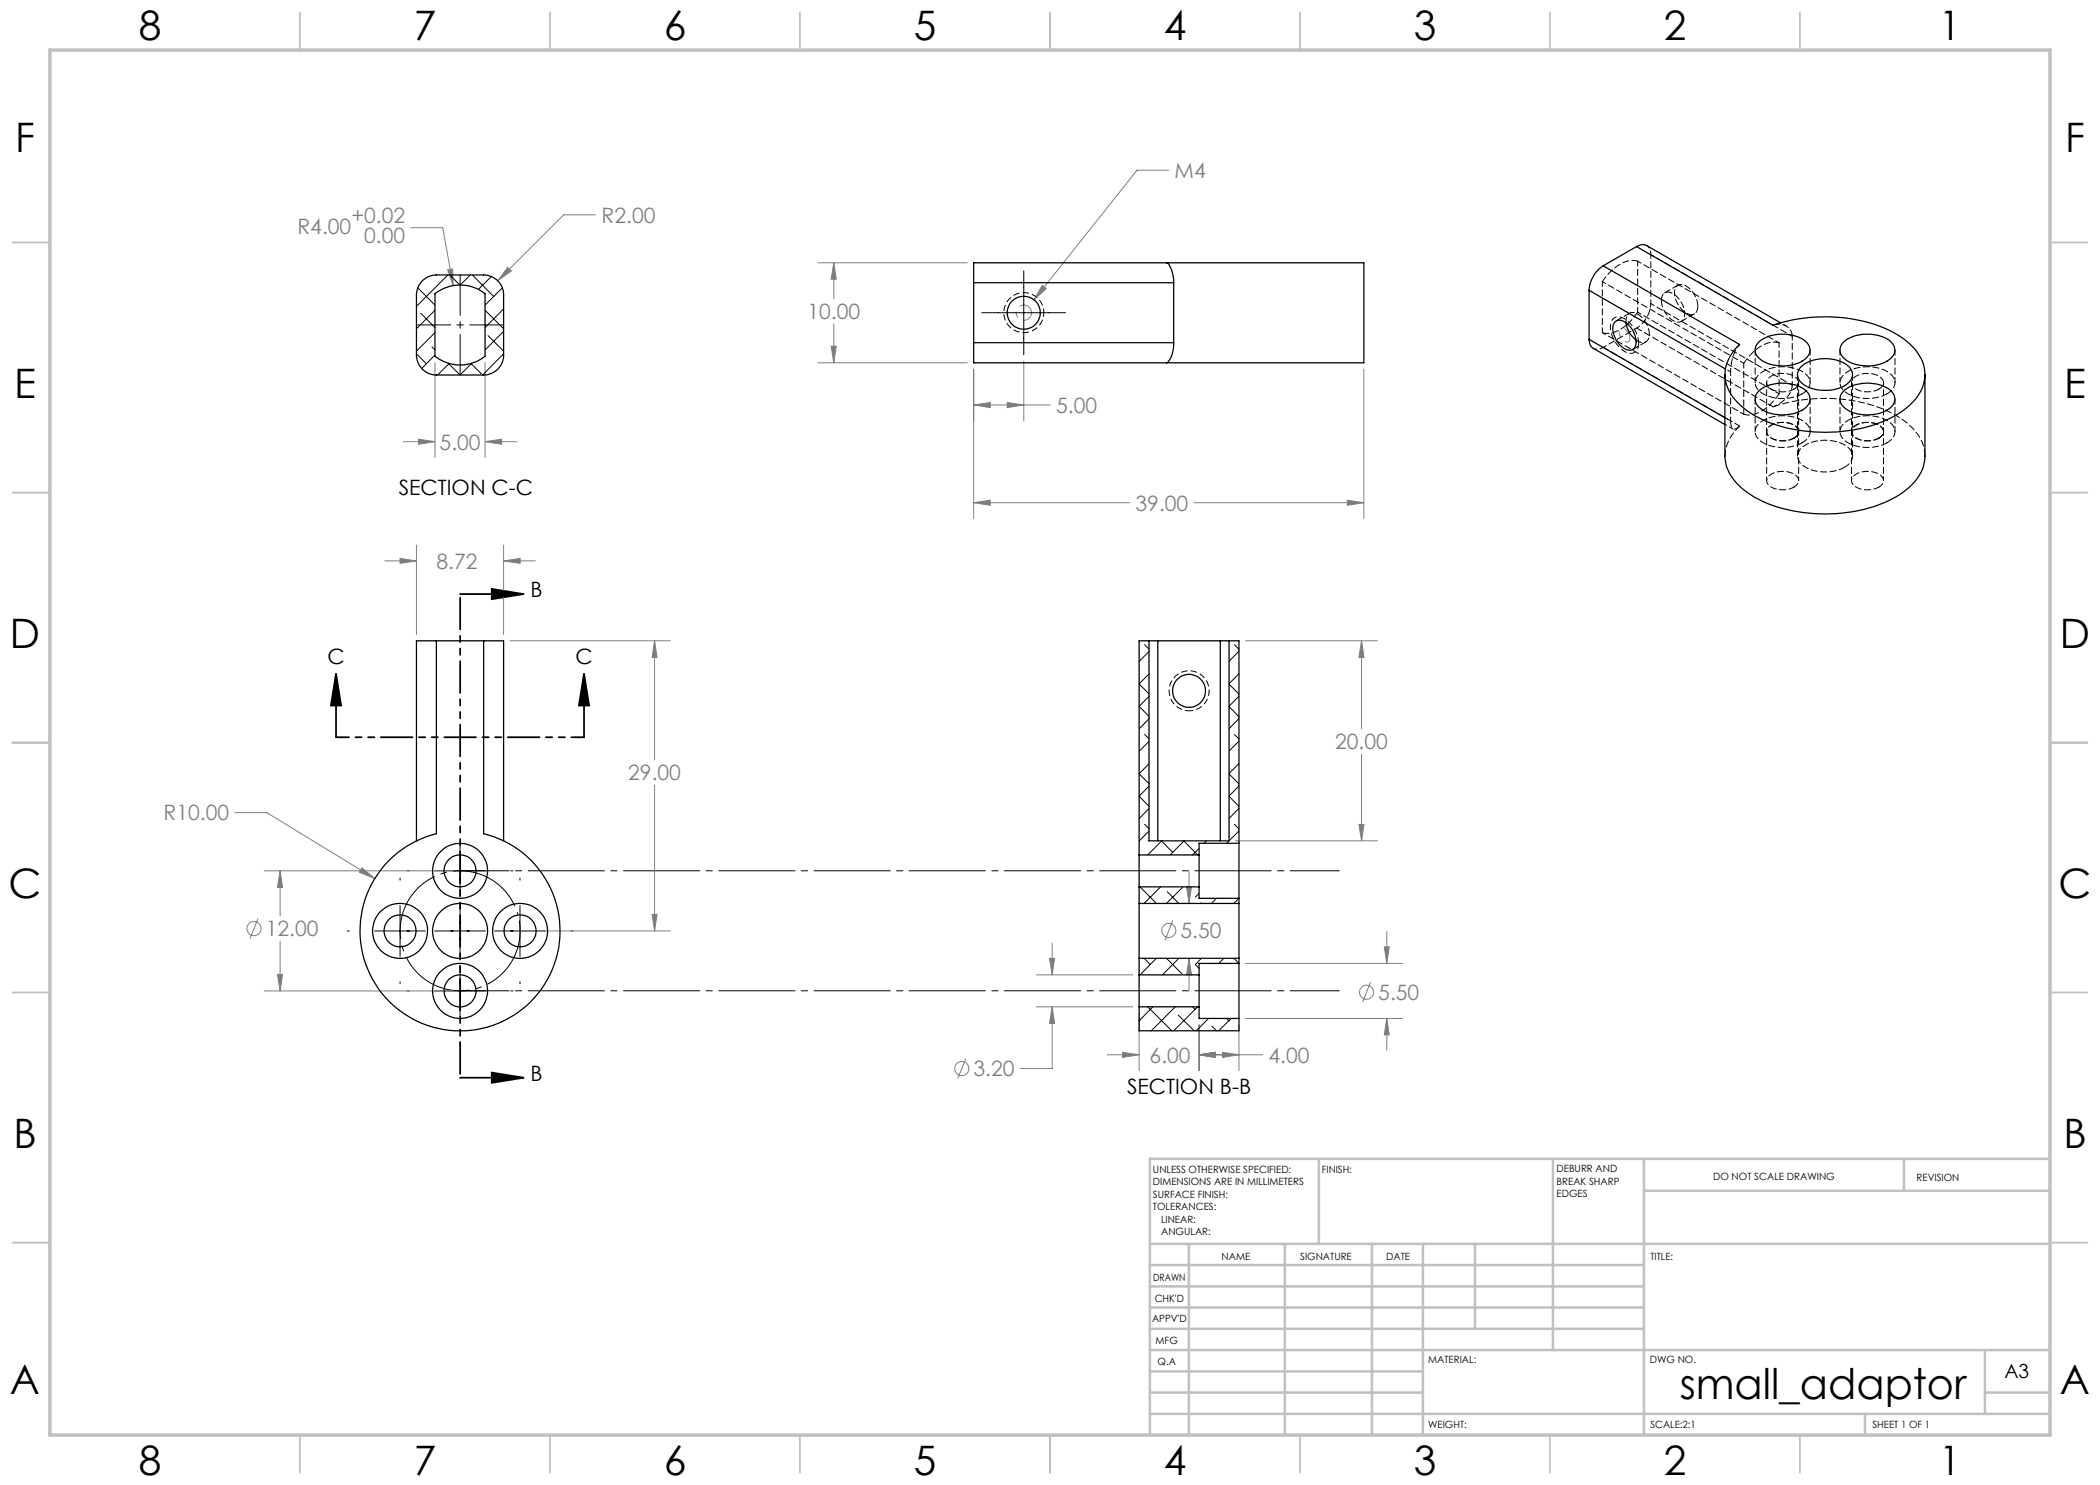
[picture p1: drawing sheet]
<svg xmlns="http://www.w3.org/2000/svg" width="420mm" height="297mm" viewBox="0 0 420 297" stroke-linecap="round" stroke-linejoin="round" font-family="sans-serif">
<g fill="none" stroke="#808080" stroke-width=".2">
<path d="M233.8 34h-6.4l-20.6 26M82.2 45.5h6.3l2.1 11.6M89.5 54l1-.2 .1 3.3zM101.5 53.5l.8 .7-2.7 2zM119.1 43h-6.4l-13.1 13.2M163.6 52.6h29.9M166.8 52.6l.5 3.2h-1.1zM166.8 52.6v7.1M208.5 57.1l.8 .6-2.5 2.3zM87 72.5v19M97 72.5v19M163.6 72.6h29.9"/>
<path d="M166.2 69.2h1.1l-.5 3.4zM166.8 64.8v7.8M194.7 73.8v29.9M204.8 72.2v12M272.8 73.8v29.9M80.6 88.3h6.4M83.7 87.8l3.3 .5-3.3 .6zM97 88.3l3.3-.5v1.1zM97 88.3h6.4M194.7 81l3.3-.5v1zM194.7 81h15.3M201.4 80.5l3.4 .5-3.4 .5z"/>
<path d="M76.9 112.2h6.4M80 111.7l3.3 .5-3.3 .5zM83.3 109v17.9M100.7 112.2l3.3-.5v1zM100.7 109v17.9M100.7 112.2h6.4M194.7 100.5l3.3-.5v1.1zM194.7 100.5h31.2M238.8 100.5h34M269.5 100l3.3 .5-3.3 .6zM102 128.2h32.1M130.9 128.2l.5 3.3h-1z"/>
<path d="M130.9 128.2v23.8M249.1 128.2h26.4M272.3 128.2l.5 3.3h-1zM272.3 128.2v17.6M130.9 157v29.2M272.3 150.8v17.4M47 162.5h6.3l21.7 13.2M52.8 174.2h37.9M56 174.2l.5 3.3h-1zM56 174.2v9M72.4 173.6l2.6 2.1-3.1-1.3zM237.3 177.4h1l-.5 3.3z"/>
<path d="M237.8 174.3v6.4M247.1 168.2h28.4M271.8 164.9h1l-.5 3.3zM51.6 183.7l-1.6 4M52.8 198.2h37.9M55.5 194.9h1l-.5 3.3zM56 188.2v10M103.9 186.2h30.2M130.4 182.9h1l-.5 3.3zM207.3 195h19.3M209.9 191.7h1l-.5 3.3zM210.4 188.6v6.4"/>
<path d="M234.6 184.1l-1.6 4M237.8 191.7l.5 3.3h-1zM237.8 191.7v6.3M249.1 192.7h31.4M274.1 196.4l-1.6 4M276.9 189.4h.9l-.4 3.3zM277.4 186.3v6.4M193.2 211.7l-1.6 4M207.3 201.4h19.3M210.4 201.4l.5 3.3h-1zM210.4 201.4v12.3h-6.3M221.5 211h6.3"/>
<path d="M224.5 210.5l3.3 .5-3.3 .5zM227.8 202.6v11.5M239.8 211l3.3-.5v1zM239.8 205v9.1M239.8 211h12.7M244.5 210.5l3.3 .5-3.3 .5zM247.8 205v9.1M249.1 203.7h31.4M277.4 203.7l.4 3.3h-.9zM277.4 203.7v6.3"/>
<circle cx="50.8" cy="185.7" r="1.42"/>
<circle cx="233.8" cy="186.1" r="1.41"/>
<circle cx="273.3" cy="198.4" r="1.4"/>
<circle cx="192.4" cy="213.7" r="1.41"/>
</g>
<path d="M92 118.8h12.7M98.4 117.8l6.3 1-6.3 1zM67.2 134.8l1 6.3h-2zM67.2 134.8v12.7M116.8 134.8l1 6.3h-2zM116.8 134.8v12.7M92 215.5h12.7M98.4 214.5l6.3 1-6.3 1.1z" fill="none" stroke="#000" stroke-width=".35"/>
<path d="M103.5 182.7a12 12 0 0 0-20-5 12 12 0 0 0 5.2 20 12 12 0 0 0 15.1-14.1l-.3-.9" fill="none" stroke="#000" stroke-width=".2" stroke-dasharray="15.2 1.3 1.3 1.3" stroke-dashoffset="-1.5" stroke-linecap="butt"/>
<path d="M206.2 62.1a1.53 1.53 0 0 0-2.5-.7 1.53 1.53 0 0 0 .6 2.6 1.53 1.53 0 0 0 2-1.7l-.1-.2" fill="none" stroke="#808080" stroke-width=".2" stroke-dasharray="15.2 1.3 1.3 1.3" stroke-dashoffset="12.3" stroke-linecap="butt"/>
<path d="M325.9 67.3a1.66 1.66 0 0 0-1.8-1.6 1.87 1.87 0 0 0 .9 2.6 .73 .73 0 0 0 .9-.2 .73 .73 0 0 0 0-.8" fill="none" stroke="#808080" stroke-width=".2" stroke-dasharray="15.2 1.3 1.3 1.3" stroke-dashoffset="13.3" stroke-linecap="butt"/>
<path d="M208.8 62.5a4 4 0 0 1-5.9 3.5 4 4 0 0 1-.3-6.8 4 4 0 0 1 6.2 3v.3M237.8 142.2a4 4 0 0 1-3.5-6 4 4 0 0 1 6.9-.2 4 4 0 0 1-3.1 6.1l-.3 .1" fill="none" stroke="#000" stroke-width=".2" stroke-dasharray="1.3 .6" stroke-dashoffset=".5" stroke-linecap="butt"/>
<path d="M327.7 68.7a1.76 1.76 0 0 1-.9 1.8 1.76 1.76 0 0 1-2.1-.3 5.7 5.7 0 0 1-2.4-5.9 1.74 1.74 0 0 1 2.8-.4 6.3 6.3 0 0 1 2.6 4.8" fill="none" stroke="#000" stroke-width=".2" stroke-dasharray="1.3 .6" stroke-dashoffset=".1" stroke-linecap="butt"/>
<g fill="none" stroke="#000" stroke-width=".2">
<path d="M204.8 54.2v16.7M196.4 62.5h16.7M80 175.6v.4M81.4 174.2h.4M86.9 174.2h10.2M92 163.6v.4M92 169.1v10.1M102.2 174.2h.4M104 175.6v.4M69.4 186.2h.4M74.9 186.2h10.2M80 181.1v10.2"/>
<path d="M80 196.4v.3M81.4 198.2h.4M86.9 186.2h10.2M86.9 198.2h10.2M92 181.1v10.2M92 193.1v10.2M98.9 186.2h10.2M102.2 198.2h.4M104 181.1v10.2M104 196.4v.3M114.2 186.2h.4M92 208.3v.5"/>
</g>
<path d="M92 118.8v96.7" fill="none" stroke="#000" stroke-width=".35" stroke-dasharray="6.3 1.3 1.3 1.3 1.3 1.3" stroke-dashoffset="-.7"/>
<path d="M116.8 147.5h-49.6" fill="none" stroke="#000" stroke-width=".35" stroke-dasharray="6.3 1.3 1.3 1.3 1.3 1.3" stroke-dashoffset="3.8"/>
<path d="M92 174.2h175.8M92 198.2h175.8" fill="none" stroke="#000" stroke-width=".2" stroke-dasharray="15.2 1.3 1.3 1.3" stroke-dashoffset="5.4"/>
<path d="M92 55v20" fill="none" stroke="#000" stroke-width=".2" stroke-dasharray="15.2 1.3 1.3 1.3" stroke-dashoffset="7.1"/>
<path d="M83.3 65h17.4" fill="none" stroke="#000" stroke-width=".2" stroke-dasharray="15.2 1.3 1.3 1.3" stroke-dashoffset="8.4"/>
<g fill="none" stroke="#c0c0c0" stroke-width=".35">
<path d="M60 2.5v7.5M110 2.5v7.5M160 2.5v7.5M210 2.5v7.5M260 2.5v7.5M310 2.5v7.5M360 2.5v7.5M2.5 48.5h7.5M410 48.5h7.5M2.5 98.5h7.5M410 98.5h7.5M2.5 148.5h7.5"/>
<path d="M410 148.5h7.5M2.5 198.5h7.5M410 198.5h7.5M2.5 248.5h7.5M410 248.5h7.5M60 287v7.5M110 287v7.5M160 287v7.5M210 287v7.5M260 287v7.5M310 287v7.5M360 287v7.5"/>
</g>
<g fill="none" stroke="#c0c0c0" stroke-width=".5">
<path d="M263.8 231.8v17M310.6 231.8v38.2M328.8 231.8v55.2M328.8 238.2h81.2M380.8 231.8v6.4M410 231.8h-180v55.2M230 248.8h180M230 257.3h98.8M230 253h98.8M237.8 248.8v38.2M257 248.8v38.2M274.4 248.8v38.2"/>
<path d="M284.6 248.8v38.2M295 248.8v17M230 265.8h98.8M230 261.5h98.8M230 278.5h54.6M230 274.3h54.6M230 270h180M397 278.5h13M397 270v12.8M230 282.8h180M373 282.8v4.2"/>
</g>
<path d="M10 10h400v277h-400z" fill="none" stroke="#c0c0c0" stroke-width=".7"/>
<path d="M98.4 117.8l6.3 1-6.3 1zM98.4 214.5l6.3 1-6.3 1.1zM116.8 134.8l1 6.3h-2zM67.2 134.8l1 6.3h-2z" fill="#000"/>
<g fill="#808080">
<path d="M55.5 194.9h1l-.5 3.3zM56 174.2l.5 3.3h-1z"/>
<path d="M72.4 173.6l-.5 .8 3.1 1.3zM80 111.7l3.3 .5-3.3 .5zM100.7 112.2l3.3-.5v1zM130.9 128.2l.5 3.3h-1zM130.4 182.9h1l-.5 3.3zM269.5 100l3.3 .5-3.3 .6zM194.7 100.5l3.3-.5v1.1zM166.8 52.6l.5 3.2h-1.1zM166.2 69.2h1.1l-.5 3.4zM208.5 57.1l-1.7 2.9 2.5-2.3zM194.7 81l3.3-.5v1zM201.4 80.5l3.4 .5-3.4 .5zM272.3 128.2l.5 3.3h-1zM271.8 164.9h1l-.5 3.3zM276.9 189.4h.9l-.4 3.3zM277.4 203.7l.4 3.3h-.9zM210.4 201.4l.5 3.3h-1zM209.9 191.7h1l-.5 3.3zM224.5 210.5l3.3 .5-3.3 .5zM239.8 211l3.3-.5v1zM239.8 211l3.3-.5v1zM244.5 210.5l3.3 .5-3.3 .5zM237.3 177.4h1l-.5 3.3zM237.8 191.7l.5 3.3h-1zM89.5 54l1.1 3.1-.1-3.3zM83.7 87.8l3.3 .5-3.3 .6zM97 88.3l3.3-.5v1.1zM101.5 53.5l-1.9 2.7 2.7-2z"/>
</g>
<g fill="none" stroke="#000" stroke-width=".25">
<path d="M84.5 56.2a4.2 4.2 0 0 1 2.8-1.2h9.4a4 4 0 0 1 4 4v12a4 4 0 0 1-4 4h-9.4a4 4 0 0 1-4-4v-12a4.2 4.2 0 0 1 1.2-2.8zM87 58.8a8 8 0 0 1 10 0v12.5a8.1 8.1 0 0 1-10 0zM194.7 56.5v12M194.7 56.5h40M233.3 52.6a3.2 3.2 0 0 1 1.3 2.6l.1 1.3M233.3 52.6h39.5v20h-39.5M233.3 52.6h-38.6v3.9M234.7 56.5v12M317.8 58.1v9.8M317.8 58.1l27.3 15.7M320.6 53.2a6.4 6.4 0 0 0-2.8 4.9M327.3 49.3l27.3 15.7a32.2 32.2 0 0 1 23.8 1.4 11.9 11.9 0 0 1 6.3 6.6 8.1 8.1 0 0 1-3.4 8.6 25.7 25.7 0 0 1-15.1 4.8 28 28 0 0 1-16.7-4.2 9.3 9.3 0 0 1-4.5-7.2 8.6 8.6 0 0 1 2.9-6.1l-27.3-15.7"/>
<path d="M327.3 49.3l1.1-.4 .9 .2 26.8 15.5M327.3 49.3l-6.7 3.9M194.7 68.5v4.1h38.6M194.7 68.5h40M234.7 68.5a4.6 4.6 0 0 1-1.4 4.1M317.8 67.9l.2 1.1 .7 .7 26.3 15.2M317.8 67.9l27.2 15.6M322.9 64.5a1.51 1.51 0 0 1 2.1-.1 4.6 4.6 0 0 1 2 5 1.41 1.41 0 0 1-2.3 .2 4.7 4.7 0 0 1-1.9-4.9zM325.2 64.6a5.5 5.5 0 0 0 2 3.4M325.5 64.8l-.2 .2M345 74.9v16.3a8.8 8.8 0 0 0 3.8 6.8 25.9 25.9 0 0 0 15.2 4.8 27.8 27.8 0 0 0 16.6-4.3 9.2 9.2 0 0 0 4.4-7.3v-16.3M351.7 68.4a8 8 0 0 1 9.4-.2 2.19 2.19 0 0 1-.3 3.8 8.1 8.1 0 0 1-9-.4 2.08 2.08 0 0 1-.1-3.2z"/>
<path d="M351.7 78.2a7.8 7.8 0 0 1 9.7 .1 2.28 2.28 0 0 1-1 3.8 8.2 8.2 0 0 1-8.6-.6 2.08 2.08 0 0 1-.1-3.3zM360.2 73.3a7.8 7.8 0 0 1 9.7 .1 2.19 2.19 0 0 1-.6 3.5 8.2 8.2 0 0 1-9-.4 2.05 2.05 0 0 1-.1-3.2zM368.7 68.4a8 8 0 0 1 9.3-.2 2.19 2.19 0 0 1-.2 3.8 8.1 8.1 0 0 1-9-.4 2.08 2.08 0 0 1-.1-3.2zM368.7 78.2a7.8 7.8 0 0 1 9.6 .1 2.28 2.28 0 0 1-.9 3.8 8.2 8.2 0 0 1-8.6-.6 2.08 2.08 0 0 1-.1-3.3zM87.3 128.2h-4v40M87.3 128.2v38.6a20 20 0 0 0-11.8 30.7 20 20 0 0 0 33 0 20 20 0 0 0-11.8-30.7v-38.6M87.3 128.2h9.4M96.7 128.2h4v40M229.8 128.2h1.8M229.8 128.2h-2v42.8M229.8 128.2v40h16v-40M231.6 128.2h12.5"/>
<path d="M231.6 128.2v40M244.1 128.2h1.7M244.1 128.2v40M245.8 128.2h2v40.5M227.8 171v6.4M227.8 177.4v3.3M227.8 177.4h12M227.8 171h12M239.8 171v6.4M239.8 177.4v2.3h8M247.8 168.7v11M247.8 168.7h-8v2.3"/>
<path d="M247.8 179.7v1M227.8 180.7v11M227.8 195v6.4M227.8 191.7v3.3M227.8 191.7h20M227.8 180.7h20M227.8 195h12M239.8 195v6.4M247.8 180.7v11M247.8 192.7v11M247.8 192.7h-8v2.3M247.8 191.7v1"/>
<path d="M227.8 201.4h12M227.8 201.4v4.8h20v-2.5M239.8 201.4v2.3h8"/>
<circle cx="204.7" cy="62.6" r="3.3"/>
<circle cx="237.8" cy="138.2" r="3.3"/>
<circle cx="92" cy="174.2" r="5.5"/>
<circle cx="92" cy="174.2" r="3.2"/>
<circle cx="80" cy="186.2" r="5.5"/>
<circle cx="80" cy="186.2" r="3.2"/>
<circle cx="92" cy="198.2" r="5.5"/>
<circle cx="92" cy="186.2" r="5.5"/>
<circle cx="92" cy="198.2" r="3.2"/>
<circle cx="104" cy="186.2" r="3.2"/>
<circle cx="104" cy="186.2" r="5.5"/>
</g>
<path d="M325.3 65a5.5 5.5 0 0 1-4.8 1.5M332.3 60.1a1.45 1.45 0 0 1 .8-1.6 1.45 1.45 0 0 1 1.7 .3 4.6 4.6 0 0 1 1.9 4.9 1.43 1.43 0 0 1-2.3 .3 5.2 5.2 0 0 1-2.1-3.9M339.6 61.3a4.8 4.8 0 0 0-3.1-4.4 1.48 1.48 0 0 0-1.6 2 4.5 4.5 0 0 0 3.4 4 1.41 1.41 0 0 0 1.3-1.6M358.4 67.3a2.68 2.68 0 0 0-3.8-2.3M346.1 84.2l.1 .9a.76 .76 0 0 0 .5 .8 .76 .76 0 0 0 .9-.4l.3-.3M385 91.2a9.1 9.1 0 0 0-4.3-7.1 28.6 28.6 0 0 0-18.8-4.3l-3.3 .5-4 1.1" fill="none" stroke="#000" stroke-width=".2" stroke-dasharray="1.3 .6" stroke-dashoffset="-.1"/>
<g fill="none" stroke="#000" stroke-width=".2" stroke-dasharray="1.3 .6" stroke-dashoffset=".5">
<path d="M329.3 49.1l.7 .7 .2 1.1M330.2 50.9l28.2 16.4M330.2 50.9v9.8M320.7 69.5l-1.1 .3-.9-.1M346.1 74.4v9.8M347.9 68.9a8.2 8.2 0 0 0-1.8 5.5M348.7 72.6l-28.2-16.3M353.3 76.5v9.8M355.8 78.8l-28.3-16.4M355.8 68.6l-28.3-16.4M358.4 67.3v9.7M358.4 77l-28.2-16.3"/>
<path d="M370.3 76.5v9.8M348.7 82.8l-28.2-16.3M353.3 86.3v9.8M359.7 96.1v-9.8M359.7 86.3v-9.8M370.3 86.3v9.8M376.7 96.1v-9.8M376.7 86.3v-9.8"/>
</g>
<path d="M354.6 81.4a5.6 5.6 0 0 0 3.8-4.4" fill="none" stroke="#000" stroke-width=".2" stroke-dasharray="1.3 .6" stroke-dashoffset=".4"/>
<g fill="none" stroke="#000" stroke-width=".2" stroke-dasharray="1.3 .6" stroke-dashoffset=".1">
<path d="M320.5 56.3a8.7 8.7 0 0 1 5.7-4.2l1.3 .1M335.6 57l-2.6 1.6M325.9 62.6l-2.6 1.6M326.6 69.9l2.6-1.5M327.2 68a1.47 1.47 0 0 0 1.5 .5 1.47 1.47 0 0 0 1.1-1.1 4.6 4.6 0 0 0-3.2-4.9 1.52 1.52 0 0 0-1.4 2M327.3 65.6l27.3 15.8M336.3 64.3l2.6-1.5M348.7 72.6a8.7 8.7 0 0 1 5.8-4.2l1.3 .2M355.8 78.8a8.7 8.7 0 0 1-5.7 4.2l-1.4-.2M359.5 74.9v16.3M360.4 78.8a2.34 2.34 0 0 0 1.2-3.5 7.3 7.3 0 0 0-7.3-1.7 3.7 3.7 0 0 0-3.3 3 3.5 3.5 0 0 0 2.9 2.7 8.7 8.7 0 0 0 6.5-.5M377.4 78.8a2.34 2.34 0 0 0 1.2-3.5 7.3 7.3 0 0 0-7.3-1.7 3.7 3.7 0 0 0-3.3 3 3.5 3.5 0 0 0 2.9 2.7 8.7 8.7 0 0 0 6.5-.5"/>
<path d="M347.9 85.2a8.3 8.3 0 0 0-2.9 6M347.9 85.2l-27.2-15.7M360.4 88.6a2.34 2.34 0 0 0 1.2-3.5 7.3 7.3 0 0 0-7.3-1.7 3.7 3.7 0 0 0-3.3 3 3.5 3.5 0 0 0 2.9 2.7 8.7 8.7 0 0 0 6.5-.5M368.9 93.5a2.3 2.3 0 0 0 .7-4.1 8 8 0 0 0-9.4 .2 2.25 2.25 0 0 0 .8 3.8 8.6 8.6 0 0 0 7.9 .1M370.5 91.2v-16.3M377.4 88.6a2.34 2.34 0 0 0 1.2-3.5 7.3 7.3 0 0 0-7.3-1.7 3.7 3.7 0 0 0-3.3 3 3.5 3.5 0 0 0 2.9 2.7 8.7 8.7 0 0 0 6.5-.5"/>
</g>
<g fill="none" stroke="#000" stroke-width=".2" stroke-dasharray="1.3 .6" stroke-dashoffset=".2">
<path d="M351 79.8v6.5M351 70v6.5M358.8 77.8a1.42 1.42 0 0 0 .9-1.4 1.42 1.42 0 0 0-1.2-1.3 4.3 4.3 0 0 0-5 .9 1.51 1.51 0 0 0 1.2 2 5.1 5.1 0 0 0 4.1-.2M362 76.5v-6.5M368 79.8v6.5M368 70v6.5M375.8 77.8a1.42 1.42 0 0 0 .9-1.4 1.42 1.42 0 0 0-1.2-1.3 4.3 4.3 0 0 0-5.1 .9 1.51 1.51 0 0 0 1.3 2 5.1 5.1 0 0 0 4.1-.2M379 76.5v-6.5M358.8 87.6a1.42 1.42 0 0 0 .9-1.4 1.42 1.42 0 0 0-1.2-1.3 4.3 4.3 0 0 0-5 .9 1.51 1.51 0 0 0 1.2 2 5.1 5.1 0 0 0 4.1-.2M358.8 97.4a1.42 1.42 0 0 0 .9-1.4 1.42 1.42 0 0 0-1.2-1.3 4.3 4.3 0 0 0-5 .9 1.51 1.51 0 0 0 1.2 2 5.1 5.1 0 0 0 4.1-.2M362 86.3v-6.5M375.8 87.6a1.42 1.42 0 0 0 .9-1.4 1.42 1.42 0 0 0-1.2-1.3 4.3 4.3 0 0 0-5.1 .9 1.51 1.51 0 0 0 1.3 2 5.1 5.1 0 0 0 4.1-.2"/>
<path d="M375.8 97.4a1.42 1.42 0 0 0 .9-1.4 1.42 1.42 0 0 0-1.2-1.3 4.3 4.3 0 0 0-5.1 .9 1.51 1.51 0 0 0 1.3 2 5.1 5.1 0 0 0 4.1-.2M379 86.3v-6.5"/>
</g>
<path d="M327.5 52.2v10.2M320.5 66.5v-10.2M355.8 68.6v10.2M348.7 82.8v-10.2" fill="none" stroke="#000" stroke-width=".2" stroke-dasharray="1.3 .6" stroke-dashoffset=".3"/>
<path d="M327.5 62.4l-2 2.4" fill="none" stroke="#000" stroke-width=".2" stroke-dasharray="1.3 .6"/>
<path d="M327.3 65.6l-6.6 3.9M330.2 60.7a6.3 6.3 0 0 1-2.9 4.9M346.1 74.4l-1-.6M345 83.5l1.1 .7" fill="none" stroke="#000" stroke-width=".2" stroke-dasharray="1.3 .6" stroke-dashoffset=".6"/>
<path d="M357.3 65.2l-1.2-.7" fill="none" stroke="#000" stroke-width=".2" stroke-dasharray="1.3 .6" stroke-dashoffset=".7"/>
<path d="M345 84.9l1.6 .9" fill="none" stroke="#000" stroke-width=".2" stroke-dasharray="1.3 .6" stroke-dashoffset=".9"/>
<g fill="none" stroke="#000" stroke-width=".2">
<path d="M83.6 57.6l3.4 3.4M89.6 55l-6.3 6.3M90 55l2 2M94.1 55l-2.1 2M94.5 55l4.2 4.3M98.2 55.3l-2.5 2.6M100.5 57.6l-3.5 3.4M83.3 70.8l2 1.9M84.1 62.6l2.9 2.9M86.4 69.4l.6 .6M87 62.1l-3.7 3.7M87 66.5l-3.7 3.7"/>
<path d="M87 71l-2.7 2.7M89.6 72.6l2.4 2.4 2.4-2.4M89.8 72.7l-2.3 2.3M97 62.1l3.7 3.7M97.6 67.1l3.1 3.1M100.7 61.8l-3.7 3.7M100.7 66.3l-3.7 3.7M100.7 70.8l-4.2 4.2-2.3-2.3M228.9 128.9l.9 .9M229.8 130.3l-2 2M229.8 134.8l-2 2 2 2M229.8 139.3l-2 2 2 2"/>
<path d="M245.8 136.8l2 2M246.9 128.9l.9 1M247.8 130.2l-2 2.1M247.8 134.8l-2 1.9M247.8 139.2l-2 2M228.9 146.9l.9 .9M229.8 143.8l-2 2M229.8 148.3l-2 1.9M229.8 152.7l-2 2.1 2 1.9M229.8 157.2l-2 2 2 2.1M245.8 159.3l2 2M245.8 154.8l2 2"/>
<path d="M245.8 141.3l2 2M246.9 146.9l.9 .9M247.8 143.7l-2 2M247.8 148.2l-2 2M247.8 152.7l-2 2M247.8 157.2l-2 2M228 177.4l3.3 3.3M228.9 164.8l.9 .9M229.8 161.7l-2 2M229.8 166.2l-2 2M232.1 177.4l-3.3 3.3M232.3 168.2l2.2 2.3"/>
<path d="M232.3 168.2l-2.7 2.8M233.4 178.3l2.4 2.4M236.5 177.4l-3.2 3.3M236.7 168.2l2.8 2.8M236.8 168.2l-2.8 2.8M239.8 169.7l-1.3 1.3M239.8 178.7l-.7 .7M241.3 168.2l-.5 .5M243.3 179.7l-1 1M245.7 168.2h.1M246.9 164.8l.9 1M247.8 166.2l-2.5 2.5"/>
<path d="M247.8 179.7l-1 1M247.8 161.7l-2 2M228.8 191.7l1.2 1.2M231.3 191.7l-3.3 3.3M233.3 191.7l3.2 3.2M235.8 191.7l-3.3 3.3M239.1 192.9l.7 .8M240.2 180.5l.1 .2M240.3 191.7l-1.2 1.2M244.8 191.7l-1 1M246.8 191.7l1 1M227.8 204.1h.1"/>
<path d="M229.6 201.4l4.8 4.8M230.6 201.4l-2.8 2.7M235.1 201.4l-4.8 4.8M235.7 203l3.1 3.2M238.5 201.4l.5 .5M239.5 201.4l-4.8 4.8M241.7 203.7l-2.4 2.5M242.4 205.2l.9 1M245.3 203.7l.5 .4M246.2 203.7l-2.5 2.5"/>
</g>
<text font-size="8.5" x="335.9" y="279.7">small_adaptor</text>
<g font-size="8.1">
<text x="27.8" y="8">8</text>
<text x="82.8" y="8">7</text>
<text x="132.8" y="8">6</text>
<text x="182.8" y="8">5</text>
<text x="232.8" y="8">4</text>
<text x="282.8" y="8">3</text>
<text x="332.8" y="8">2</text>
<text x="387.8" y="8">1</text>
<text x="3" y="30.4">F</text>
<text x="413" y="30.4">F</text>
<text x="2.8" y="79.6">E</text>
<text x="412.8" y="79.6">E</text>
<text x="2" y="129.6">D</text>
<text x="412" y="129.6">D</text>
<text x="1.7" y="179.6">C</text>
<text x="411.7" y="179.6">C</text>
<text x="2.7" y="229.6">B</text>
<text x="412.7" y="229.6">B</text>
<text x="2" y="278.9">A</text>
<text x="412" y="278.9">A</text>
<text x="27.8" y="295">8</text>
<text x="82.8" y="295">7</text>
<text x="132.8" y="295">6</text>
<text x="182.8" y="295">5</text>
<text x="232.8" y="295">4</text>
<text x="282.8" y="295">3</text>
<text x="332.8" y="295">2</text>
<text x="387.8" y="295">1</text>
</g>
<g font-size="4.2" fill="#808080">
<text x="234.9" y="35.6">M4</text>
<text x="59.5" y="46.9">R4.00</text>
<text x="70.3" y="44.6">+0.02</text>
<text x="120.3" y="44.5">R2.00</text>
<text x="72.8" y="48.7">0.00</text>
<text x="161.5" y="63.8">10.00</text>
<text x="211.3" y="82.6">5.00</text>
<text x="87.9" y="89.9">5.00</text>
<text x="227.1" y="102.1">39.00</text>
<text x="87.3" y="113.8">8.72</text>
<text x="267" y="149.9">20.00</text>
<text x="125.7" y="156.1">29.00</text>
<text x="32.7" y="164.1">R10.00</text>
<text x="53.1" y="187.3">12.00</text>
<text x="236.1" y="187.6">5.50</text>
<text x="275.7" y="200">5.50</text>
<text x="194.7" y="215.3">3.20</text>
<text x="229.9" y="212.5">6.00</text>
<text x="253.7" y="212.5">4.00</text>
</g>
<g font-size="4.2">
<text x="79.8" y="99">SECTION C-C</text>
<text x="106.1" y="119.5">B</text>
<text x="65.5" y="132.9">C</text>
<text x="115.1" y="132.9">C</text>
<text x="106.1" y="216.2">B</text>
<text x="225.4" y="218.8">SECTION B-B</text>
</g>
<text font-size="3.9" x="400.9" y="275.5">A3</text>
<g font-size="2">
<text x="230.6" y="234.6">UNLESS OTHERWISE SPECIFIED:</text>
<text x="230.6" y="237.1">DIMENSIONS ARE IN MILLIMETERS</text>
<text x="230.6" y="239.6">SURFACE FINISH:</text>
<text x="264.4" y="234.6">FINISH:</text>
<text x="311.3" y="234.5">DEBURR AND</text>
<text x="311.3" y="237">BREAK SHARP</text>
<text x="311.3" y="239.5">EDGES</text>
<text x="342.6" y="236">DO NOT SCALE DRAWING</text>
<text x="383.3" y="236.2">REVISION</text>
<text x="230.6" y="242.1">TOLERANCES:</text>
<text x="232.2" y="244.6">LINEAR:</text>
<text x="232.2" y="247.1">ANGULAR:</text>
<text x="244.3" y="252">NAME</text>
<text x="260" y="251.9">SIGNATURE</text>
<text x="277.2" y="251.9">DATE</text>
<text x="330.1" y="251.9">TITLE:</text>
<text x="230.6" y="256.1">DRAWN</text>
<text x="230.9" y="260.3">CHK'D</text>
<text x="230.4" y="264.4">APPV'D</text>
<text x="231.1" y="268.8">MFG</text>
<text x="231.5" y="273">Q.A</text>
<text x="285.6" y="272.5">MATERIAL:</text>
<text x="330" y="272.5">DWG NO.</text>
<text x="285.6" y="285.5">WEIGHT:</text>
<text x="330.1" y="285.6">SCALE:2:1</text>
<text x="374.5" y="285.6">SHEET 1 OF 1</text>
</g>
</svg>
